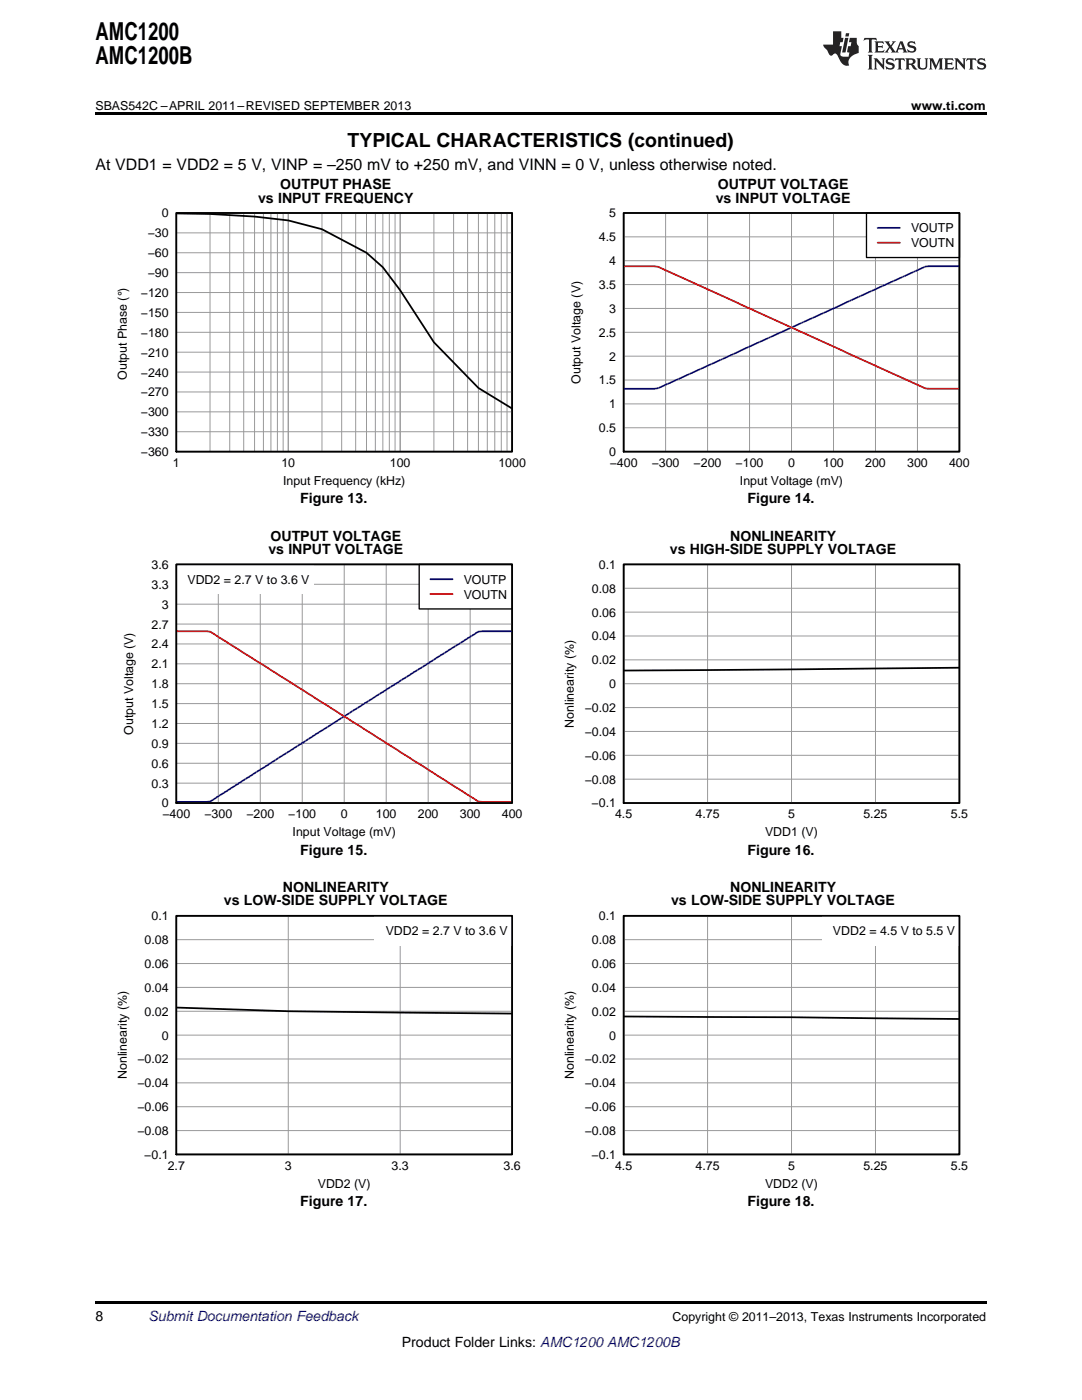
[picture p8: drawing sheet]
<svg xmlns="http://www.w3.org/2000/svg" width="216mm" height="279mm" viewBox="0 0 216 279" stroke-linecap="round" stroke-linejoin="round" font-family="sans-serif">
<path d="M19 259.7h177.8v.5h-177.8z" fill="#000"/>
<g fill="#fff">
<path d="M66.9 242.5h.3v.7h-.3z"/>
<path d="M156.1 242.5h.4v.7h-.4z"/>
</g>
<path d="M35.2 182.8h67v47.6h-67z" fill="none" stroke="#000" stroke-width=".26"/>
<path d="M35.2 182.8h67v47.6h-67zM35.2 197.1h67M35.2 192.3h67M35.2 187.5h67M57.5 182.8v47.6M79.9 182.8v47.6M35.2 216.1h67M35.2 211.3h67M35.2 206.6h67M35.2 201.8h67M35.2 225.6h67M35.2 220.9h67" fill="none" stroke="#999" stroke-width=".2"/>
<path d="M35.2 201.1l22.3 .7 44.7 .5" fill="none" stroke="#000" stroke-width=".35"/>
<path d="M74.7 182.8h27.5v5.9h-27.5z" fill="#fff"/>
<path d="M35.2 182.8h67v47.6h-67zM124.4 202.9l67 .5" fill="none" stroke="#000" stroke-width=".35"/>
<path d="M124.4 182.8h67v47.6h-67z" fill="none" stroke="#000" stroke-width=".26"/>
<g fill="none" stroke="#999" stroke-width=".2">
<path d="M124.4 182.8h67v47.6h-67zM124.4 197.1h67M124.4 192.3h67M124.4 187.5h67M141.2 182.8v47.6M157.9 182.8v47.6M174.7 182.8v47.6M124.4 216.1h67M124.4 211.3h67M124.4 206.6h67M124.4 201.8h67M124.4 225.6h67"/>
<path d="M124.4 220.9h67"/>
</g>
<path d="M164 182.8h27.4v5.9h-27.4z" fill="#fff"/>
<path d="M124.4 182.8h67v47.6h-67z" fill="none" stroke="#000" stroke-width=".35"/>
<g fill="#fff">
<path d="M66.9 172.4h.3v.7h-.3z"/>
<path d="M156.1 172.4h.4v.7h-.4z"/>
</g>
<path d="M35.2 112.6h67v47.7h-67z" fill="none" stroke="#000" stroke-width=".26"/>
<g fill="none" stroke="#999" stroke-width=".2">
<path d="M35.2 112.6h67v47.7h-67zM35.2 116.6h67M43.6 112.6v47.7M51.9 112.6v47.7M60.3 112.6v47.7M68.7 112.6v47.7M77.1 112.6v47.7M85.4 112.6v47.7M93.8 112.6v47.7M35.2 136.5h67M35.2 132.5h67M35.2 128.5h67"/>
<path d="M35.2 124.5h67M35.2 120.6h67M35.2 156.3h67M35.2 152.3h67M35.2 148.4h67M35.2 144.4h67M35.2 140.4h67"/>
</g>
<path d="M102.2 126l-6.8 .1-53.4 33.8-6.8 .1" fill="none" stroke="#00f" stroke-width=".35"/>
<path d="M35.2 126l6.8 .1 53.4 33.9h6.8" fill="none" stroke="#f00" stroke-width=".35"/>
<path d="M83.6 112.6h18.6v8.9h-18.6z" fill="#fff"/>
<path d="M83.6 112.6h18.6v8.9h-18.6z" fill="none" stroke="#000" stroke-width=".26"/>
<path d="M85.9 115.6h4.4" fill="none" stroke="#00f" stroke-width=".35"/>
<path d="M85.9 118.6h4.4" fill="none" stroke="#f00" stroke-width=".35"/>
<path d="M35.2 112.6h27.4v6h-27.4z" fill="#fff"/>
<path d="M35.2 112.6h67v47.7h-67zM124.4 112.6h67v47.7h-67zM191.4 133.3l-67 .5" fill="none" stroke="#000" stroke-width=".35"/>
<path d="M124.4 112.6h67v47.7h-67z" fill="none" stroke="#000" stroke-width=".26"/>
<g fill="none" stroke="#999" stroke-width=".2">
<path d="M124.4 112.6h67v47.7h-67zM124.4 117.4h67M141.2 112.6v47.7M157.9 112.6v47.7M174.7 112.6v47.7M124.4 136.5h67M124.4 131.7h67M124.4 126.9h67M124.4 122.2h67M124.4 155.5h67M124.4 150.7h67M124.4 146h67"/>
<path d="M124.4 141.2h67"/>
</g>
<g fill="#fff">
<path d="M66.9 102.2h.3v.7h-.3z"/>
<path d="M156.1 102.2h.4v.7h-.4z"/>
</g>
<path d="M35.2 42.5h67v47.6h-67zM124.4 42.5h67v47.6h-67z" fill="none" stroke="#000" stroke-width=".26"/>
<g fill="none" stroke="#999" stroke-width=".2">
<path d="M35.2 42.5h67v47.6h-67zM35.2 58.4h67M35.2 54.4h67M35.2 50.4h67M35.2 46.5h67M41.9 42.5v47.6M45.8 42.5v47.6M48.6 42.5v47.6M50.8 42.5v47.6M52.6 42.5v47.6M54.1 42.5v47.6M55.4 42.5v47.6"/>
<path d="M56.5 42.5v47.6M57.5 42.5v47.6M64.2 42.5v47.6M68.2 42.5v47.6M71 42.5v47.6M73.1 42.5v47.6M74.9 42.5v47.6M76.4 42.5v47.6M77.7 42.5v47.6M78.8 42.5v47.6M79.9 42.5v47.6M86.6 42.5v47.6"/>
<path d="M90.5 42.5v47.6M93.3 42.5v47.6M95.5 42.5v47.6M97.2 42.5v47.6M98.7 42.5v47.6M100 42.5v47.6M101.2 42.5v47.6M124.4 42.5h67v47.6h-67zM124.4 56.8h67M124.4 52h67M124.4 47.3h67M132.8 42.5v47.6"/>
<path d="M141.2 42.5v47.6M149.6 42.5v47.6M157.9 42.5v47.6M166.3 42.5v47.6M174.7 42.5v47.6M183.1 42.5v47.6M35.2 78.2h67M35.2 74.3h67M35.2 70.3h67M35.2 66.3h67M35.2 62.3h67M124.4 66.3h67"/>
<path d="M124.4 75.8h67M124.4 71.1h67M124.4 61.6h67M35.2 86.2h67M35.2 82.2h67M124.4 85.4h67M124.4 80.6h67"/>
</g>
<path d="M35.2 42.6l6.7 .1 8.9 .5 6.7 .8 6.7 1.7 8.9 4.7 3.3 2.9 3.5 4.6 6.7 10.4 8.9 9.1 6.7 4.1M35.2 42.5h67v47.6h-67z" fill="none" stroke="#000" stroke-width=".35"/>
<path d="M191.4 53.1l-6.7 .1-53.4 24.3-6.9 .1" fill="none" stroke="#00f" stroke-width=".35"/>
<path d="M124.4 53.1l6.9 .1 53.4 24.3 6.7 .1" fill="none" stroke="#f00" stroke-width=".35"/>
<path d="M172.9 42.5h18.5v8.9h-18.5z" fill="#fff"/>
<path d="M172.9 42.5h18.5v8.9h-18.5z" fill="none" stroke="#000" stroke-width=".26"/>
<path d="M175.1 45.5h4.5" fill="none" stroke="#00f" stroke-width=".35"/>
<path d="M175.1 48.4h4.5" fill="none" stroke="#f00" stroke-width=".35"/>
<path d="M124.4 42.5h67v47.6h-67z" fill="none" stroke="#000" stroke-width=".35"/>
<path d="M19 22.5h177.8v.5h-177.8z" fill="#000"/>
<g fill="#231f20">
<path d="M172.5 7.6l-.1 .5 .4-.2h.6v.1v2.1l-.2 .4h.9l-.2-.4v-2.1l.1-.1h.5l.5 .2-.2-.5zM174.5 8.3l.2 .3v1.5l-.2 .4h1.8l.2-.6a1.04 1.04 0 0 1-1.3 .2v-.7h.6l.3 .2v-.6l-.3 .2h-.6v-.6l.8-.1 .4 .3-.2-.5zM176.5 8.3l.9 1.1-.9 1.1h.8l-.2-.2 .4-.7 .5 .7-.2 .2h1.5l-.2-.2 .2-.4h.9l.1 .4-.2 .2h1l-.3-.3-.7-1.9h-.5l-.9 2-.8-1 .9-1h-.8l.1 .3-.4 .5-.3-.6 .1-.2zM179.7 8.6l.4 1h-.7zM181.3 8.4a.63 .63 0 0 0-.2 .7 .63 .63 0 0 0 .6 .4l.6 .2 .1 .2a.75 .75 0 0 1-.7 .4 .75 .75 0 0 1-.6-.5l.1 .7 .1-.1a1.11 1.11 0 0 0 1.5-.6 1.13 1.13 0 0 0-1.2-.8l-.1-.4a1.04 1.04 0 0 1 1.2 .2l-.2-.5-.2 .1-.4-.2zM173.2 10.9l.2 .4v2.2l-.2 .4h1l-.3-.4v-2.2l.3-.4zM174.3 11.6l.3 .4v1.5l-.3 .4h.8l-.2-.4v-1.3l1.5 1.7v-1.9l.2-.4h-.7l.2 .4v.9l-1.1-1.3zM177 11.8a.62 .62 0 0 0-.2 .7 .62 .62 0 0 0 .6 .4l.6 .1 .1 .3a.76 .76 0 0 1-.7 .3 .76 .76 0 0 1-.7-.4l.2 .7 .1-.1a1.11 1.11 0 0 0 1.5-.6 1.13 1.13 0 0 0-1.2-.8l-.1-.4a1.04 1.04 0 0 1 1.2 .2l-.2-.6-.2 .1-.5-.1zM178.7 11.6l-.2 .6a.61 .61 0 0 1 .8-.3v1.6l-.2 .4h.9l-.2-.4v-1.6a.63 .63 0 0 1 .7 .3l-.1-.6zM180.6 11.6l.3 .4v1.5l-.3 .4h1l-.2-.2-.1-.8 .6 .2a.76 .76 0 0 0 1.2 .7l-1-1a.58 .58 0 0 0 .6-.5 .58 .58 0 0 0-.5-.6zM181.4 11.9h.1a.45 .45 0 0 1 .5 .1 .45 .45 0 0 1 .1 .5l-.8 .2zM182.9 11.6l.2 .2a2.17 2.17 0 0 0 .3 1.9 .99 .99 0 0 0 1.6-.6v-1.1l.2-.4h-.7l.2 .2a1.92 1.92 0 0 1-.2 1.8 .6 .6 0 0 1-.9-.5v-1.1l.2-.4zM185.4 11.6l.2 .4v1.5l-.2 .4h.7l-.2-.4v-1.4l.8 1.8 .8-1.8v1.4l-.2 .4h.9l-.2-.4v-1.5l.2-.4h-.8l-.6 1.5-.6-1.5zM188.4 11.6l.2 .4v1.5l-.2 .4h1.8l.1-.6a1.04 1.04 0 0 1-1.2 .1v-.6h.5l.4 .2v-.6l-.4 .2h-.5v-.7h.8l.3 .3-.1-.6zM190.5 11.6l.2 .4v1.5l-.2 .4h.7l-.2-.4v-1.3l1.5 1.7v-1.9l.2-.4h-.7l.2 .4v.9l-1.1-1.3zM192.9 11.6l-.1 .6a.61 .61 0 0 1 .7-.3l.1 1.6-.3 .4h1l-.3-.4 .1-1.6a.63 .63 0 0 1 .7 .3l-.1-.6zM195.2 11.8a.62 .62 0 0 0-.2 .7 .62 .62 0 0 0 .6 .4l.6 .1 .1 .3a.76 .76 0 0 1-.7 .3 .76 .76 0 0 1-.6-.4l.1 .7 .1-.1a1.11 1.11 0 0 0 1.6-.6 1.13 1.13 0 0 0-1.3-.8l-.1-.4a1.04 1.04 0 0 1 1.2 .2l-.1-.6-.2 .1-.5-.1z"/>
<path d="M166.2 6.3v2.6h-1.9v.4l.8 .9a.91 .91 0 0 0 1 .8 .56 .56 0 0 1 .5-.3 .56 .56 0 0 1 .5 .3l.4 .8a1.53 1.53 0 0 0 1.9 1.2 1.54 1.54 0 0 1 1-2.1l.9-.3v-1.4a1.52 1.52 0 0 1-.4-1.6h-1.3l-.2 .8h.5l-.2 .8h-.5l-.1 1v.2l.4 .1-.2 .8a1.93 1.93 0 0 1-1.6-.3l.3-1.8h-.5l.2-.8h.4l.2-.8h-.4v-1.3zM168.6 7.6l-.6 2.9h.7l.6-2.9zM168.8 6.6l-.1 .7h.6l.2-.7z"/>
</g>
<g font-size="4.9">
<text x="19" y="7.9">AMC1200</text>
<text x="19" y="12.8">AMC1200B</text>
</g>
<text font-size="3.9" x="69.4" y="29.3">TYPICAL CHARACTERISTICS (continued)</text>
<text font-size="3.2" x="19" y="34">At VDD1 = VDD2 = 5 V, VINP = –250 mV to +250 mV, and VINN = 0 V, unless otherwise noted.</text>
<g font-size="2.8">
<text x="51.5" y="40.4">vs INPUT FREQUENCY</text>
<text x="55.9" y="37.7">OUTPUT PHASE</text>
<text x="142.8" y="40.4">vs INPUT VOLTAGE</text>
<text x="143.2" y="37.7">OUTPUT VOLTAGE</text>
<text x="59.9" y="100.5">Figure 13.</text>
<text x="149.2" y="100.5">Figure 14.</text>
<text x="54" y="107.9">OUTPUT VOLTAGE</text>
<text x="145.7" y="107.9">NONLINEARITY</text>
<text x="53.6" y="110.6">vs INPUT VOLTAGE</text>
<text x="133.7" y="110.6">vs HIGH-SIDE SUPPLY VOLTAGE</text>
<text x="59.9" y="170.6">Figure 15.</text>
<text x="149.2" y="170.6">Figure 16.</text>
<text x="56.4" y="178">NONLINEARITY</text>
<text x="145.7" y="178">NONLINEARITY</text>
<text x="44.7" y="180.7">vs LOW-SIDE SUPPLY VOLTAGE</text>
<text x="133.9" y="180.7">vs LOW-SIDE SUPPLY VOLTAGE</text>
<text x="59.9" y="240.7">Figure 17.</text>
<text x="149.2" y="240.7">Figure 18.</text>
<text x="19" y="263.6">8</text>
<text x="80.2" y="268.9">Product Folder Links: AMC1200 AMC1200B</text>
</g>
<text font-size="2.8" fill="#0000c8" x="29.6" y="263.6">Submit Documentation Feedback</text>
<g font-size="2.5">
<text x="19" y="21.9">SBAS542C –APRIL 2011–REVISED SEPTEMBER 2013</text>
<text x="181.8" y="21.9">www.ti.com</text>
<text x="29.5" y="47.4">−30</text>
<text x="32.3" y="43.4">0</text>
<text x="121.5" y="43.4">5</text>
<text x="181.8" y="46.4">VOUTP</text>
<text x="29.5" y="51.3">−60</text>
<text x="119.5" y="48.2">4.5</text>
<text x="121.5" y="52.9">4</text>
<text x="181.8" y="49.3">VOUTN</text>
<text x="28.1" y="59.3">−120</text>
<text x="29.5" y="55.3">−90</text>
<text x="119.5" y="57.7">3.5</text>
<text x="28.1" y="63.2">−150</text>
<text x="121.5" y="62.4">3</text>
<text x="28.1" y="71.2">−210</text>
<text x="28.1" y="67.2">−180</text>
<text x="119.5" y="67.2">2.5</text>
<text x="121.5" y="72">2</text>
<text x="25.3" y="75.8" transform="rotate(-90 25.3 75.8)">Output Phase (°)</text>
<text x="28.1" y="75.1">−240</text>
<text x="115.8" y="76.5" transform="rotate(-90 115.8 76.5)">Output Voltage (V)</text>
<text x="119.5" y="76.7">1.5</text>
<text x="28.1" y="83.1">−300</text>
<text x="28.1" y="79.1">−270</text>
<text x="121.5" y="81.5">1</text>
<text x="28.1" y="87.1">−330</text>
<text x="119.5" y="86.3">0.5</text>
<text x="28.1" y="91">−360</text>
<text x="34.5" y="93.2">1</text>
<text x="56.1" y="93.2">10</text>
<text x="77.8" y="93.2">100</text>
<text x="99.4" y="93.2">1000</text>
<text x="121.5" y="91">0</text>
<text x="121.7" y="93.2">−400</text>
<text x="130" y="93.2">−300</text>
<text x="138.4" y="93.2">−200</text>
<text x="146.8" y="93.2">−100</text>
<text x="157.3" y="93.2">0</text>
<text x="164.3" y="93.2">100</text>
<text x="172.6" y="93.2">200</text>
<text x="181" y="93.2">300</text>
<text x="189.4" y="93.2">400</text>
<text x="56.5" y="96.7">Input Frequency (kHz)</text>
<text x="147.6" y="96.7">Input Voltage (mV)</text>
<text x="30.2" y="113.5">3.6</text>
<text x="119.5" y="113.5">0.1</text>
<text x="30.2" y="117.5">3.3</text>
<text x="37.4" y="116.5">VDD2 = 2.7 V to 3.6 V</text>
<text x="92.5" y="116.5">VOUTP</text>
<text x="92.5" y="119.5">VOUTN</text>
<text x="118.1" y="118.3">0.08</text>
<text x="30.2" y="125.4">2.7</text>
<text x="32.3" y="121.5">3</text>
<text x="118.1" y="123.1">0.06</text>
<text x="30.2" y="129.4">2.4</text>
<text x="118.1" y="127.8">0.04</text>
<text x="30.2" y="137.3">1.8</text>
<text x="30.2" y="133.4">2.1</text>
<text x="118.1" y="132.6">0.02</text>
<text x="121.5" y="137.3">0</text>
<text x="30.2" y="141.3">1.5</text>
<text x="116.7" y="142.1">−0.02</text>
<text x="26.6" y="146.7" transform="rotate(-90 26.6 146.7)">Output Voltage (V)</text>
<text x="30.2" y="149.2">0.9</text>
<text x="30.2" y="145.3">1.2</text>
<text x="114.5" y="145.2" transform="rotate(-90 114.5 145.2)">Nonlinearity (%)</text>
<text x="116.7" y="146.9">−0.04</text>
<text x="30.2" y="153.2">0.6</text>
<text x="116.7" y="151.6">−0.06</text>
<text x="30.2" y="157.2">0.3</text>
<text x="32.3" y="161.2">0</text>
<text x="116.7" y="156.4">−0.08</text>
<text x="118" y="161.2">−0.1</text>
<text x="32.4" y="163.3">−400</text>
<text x="40.8" y="163.3">−300</text>
<text x="49.2" y="163.3">−200</text>
<text x="57.5" y="163.3">−100</text>
<text x="58.4" y="166.9">Input Voltage (mV)</text>
<text x="68" y="163.3">0</text>
<text x="75" y="163.3">100</text>
<text x="83.4" y="163.3">200</text>
<text x="91.8" y="163.3">300</text>
<text x="100.1" y="163.3">400</text>
<text x="122.7" y="163.3">4.5</text>
<text x="138.8" y="163.3">4.75</text>
<text x="152.7" y="166.9">VDD1 (V)</text>
<text x="157.3" y="163.3">5</text>
<text x="172.3" y="163.3">5.25</text>
<text x="189.7" y="163.3">5.5</text>
<text x="30.2" y="183.7">0.1</text>
<text x="119.5" y="183.7">0.1</text>
<text x="28.9" y="188.4">0.08</text>
<text x="77" y="186.6">VDD2 = 2.7 V to 3.6 V</text>
<text x="118.1" y="188.4">0.08</text>
<text x="166.2" y="186.6">VDD2 = 4.5 V to 5.5 V</text>
<text x="28.9" y="197.9">0.04</text>
<text x="28.9" y="193.2">0.06</text>
<text x="118.1" y="197.9">0.04</text>
<text x="118.1" y="193.2">0.06</text>
<text x="28.9" y="202.7">0.02</text>
<text x="118.1" y="202.7">0.02</text>
<text x="32.3" y="207.5">0</text>
<text x="121.5" y="207.5">0</text>
<text x="25.3" y="215.4" transform="rotate(-90 25.3 215.4)">Nonlinearity (%)</text>
<text x="27.4" y="212.2">−0.02</text>
<text x="114.5" y="215.4" transform="rotate(-90 114.5 215.4)">Nonlinearity (%)</text>
<text x="116.7" y="212.2">−0.02</text>
<text x="27.4" y="221.8">−0.06</text>
<text x="27.4" y="217">−0.04</text>
<text x="116.7" y="221.8">−0.06</text>
<text x="116.7" y="217">−0.04</text>
<text x="27.4" y="226.5">−0.08</text>
<text x="116.7" y="226.5">−0.08</text>
<text x="28.8" y="231.3">−0.1</text>
<text x="33.5" y="233.4">2.7</text>
<text x="56.8" y="233.4">3</text>
<text x="78.1" y="233.4">3.3</text>
<text x="100.5" y="233.4">3.6</text>
<text x="118" y="231.3">−0.1</text>
<text x="122.7" y="233.4">4.5</text>
<text x="138.8" y="233.4">4.75</text>
<text x="157.3" y="233.4">5</text>
<text x="172.3" y="233.4">5.25</text>
<text x="189.7" y="233.4">5.5</text>
<text x="63.4" y="237">VDD2 (V)</text>
<text x="152.7" y="237">VDD2 (V)</text>
<text x="134.2" y="263.6">Copyright © 2011–2013, Texas Instruments Incorporated</text>
</g>
</svg>
